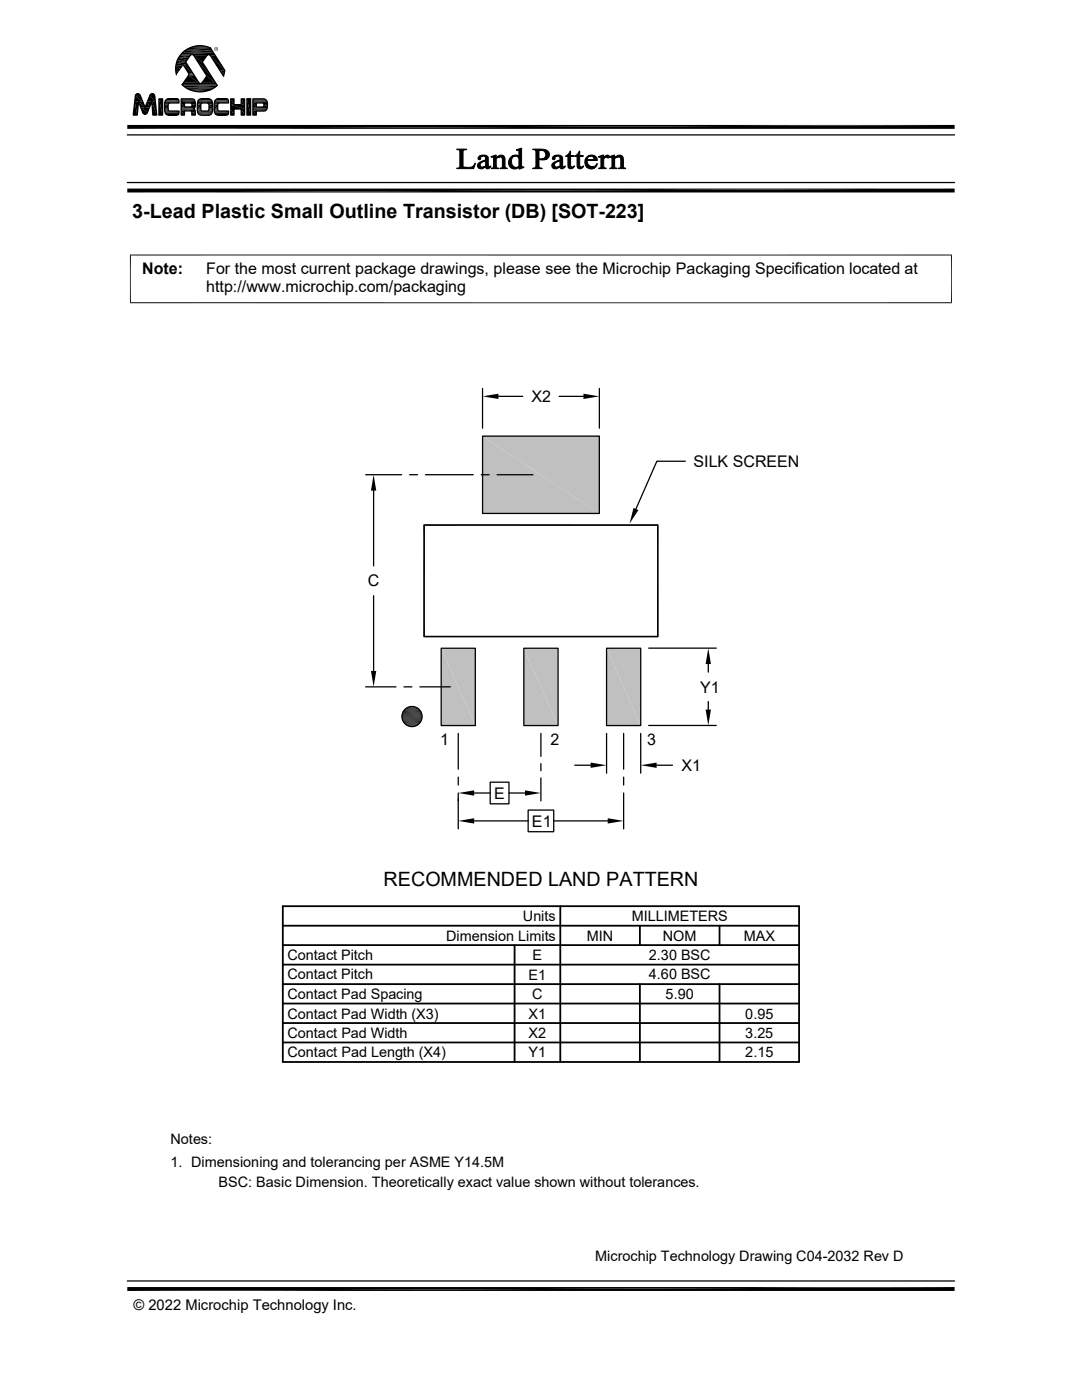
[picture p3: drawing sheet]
<svg xmlns="http://www.w3.org/2000/svg" width="216mm" height="279mm" viewBox="0 0 216 279" stroke-linecap="round" stroke-linejoin="round" font-family="sans-serif">
<g fill="#c0c0c0">
<path d="M96.3 87l23.3 15.5h-23.3z"/>
<path d="M96.3 87h23.3v15.5z"/>
<path d="M121 129.4l6.8 15.4h-6.8z"/>
<path d="M121 129.4h6.8v15.4z"/>
<path d="M104.5 129.4l6.9 15.4h-6.9z"/>
<path d="M104.5 129.4h6.9v15.4z"/>
<path d="M88 129.4l6.8 15.4h-6.8z"/>
<path d="M88 129.4h6.8v15.4z"/>
</g>
<g fill="none" stroke="#000" stroke-width=".25">
<path d="M27.1 18.9l-.5 4.1h.8l.2-2.7 .9 2.1a.49 .49 0 0 0 .4 .4 .49 .49 0 0 0 .5-.3M27.5 18.7l.5 .4 1 2.3 .9-2.4a.5 .5 0 0 1 .5-.3 .5 .5 0 0 1 .5 .4l.4 3.9h-.8l-.2-2.8-.9 2.2M27.5 18.7l-.4 .2M31.7 19.7h.7v3.3h-.7zM36.2 19.7h2.3a1.17 1.17 0 0 1 .4 1.6l-.3 .4 .3 .2 .1 1.1h-.7v-.6l-.2-.3h-1.3v.9h-.6zM36.3 16.9l.1 .1M36.4 17l1.6 1M36.6 13l1.1 1.8-1.4 2.1M38.1 18a5.1 5.1 0 0 0 3.7 0M38.7 11l2.6 4.2-1.2 1.5-.4-.2-2.7-4.1 1-1.4 .3-.1 .4 .2M42 9.5l2.8 4.6-.2 1.1-2.6-4.1-.4-.2-.3 .2-.9 1.3 2.9 4.7-1.5 .9M42 9.6a4.8 4.8 0 0 0-5.1 .5 4.8 4.8 0 0 0-1.7 4.8"/>
<path d="M46 19.7h.7v1.2h1.4v-1.2h.7v3.3h-.7v-1.2h-1.4v1.2h-.7zM49.3 19.7h.7v3.3h-.7zM49.3 19.7h.7M50.5 19.7h2a.99 .99 0 0 1 .9 1.4 .81 .81 0 0 1-.7 1.1h-1.6v.8h-.6zM25.4 36.4h165.1M25.4 26.9h165.1M33 20.2l.6-.5h1.6a.57 .57 0 0 1 .5 .3 .57 .57 0 0 1 0 .6h-2l-.2 .4v.7l.1 .3 .2 .2h1.9a.62 .62 0 0 1-.1 .6 .62 .62 0 0 1-.6 .2h-1.2a.94 .94 0 0 1-.9-1.2l.1-1.6M36.8 21.3v-.7h1.3l.2 .1-.1 .6h-1.4M40.2 20.6h1.2l.2 .1 .1 1-.1 .4h-1.4l-.1-1.1zM42.3 20.2l-.3-.3-.4-.2h-1.5a.88 .88 0 0 0-.7 1.1v1a.96 .96 0 0 0 .9 1.2h1.1a.94 .94 0 0 0 1-1.2l-.1-1.6M42.9 20.2l.6-.5h1.6a.56 .56 0 0 1 .5 .9h-2l-.2 .4v.7l.1 .3 .2 .2h1.9a.62 .62 0 0 1-.1 .6 .62 .62 0 0 1-.6 .2h-1.2a.94 .94 0 0 1-1-1.2l.2-1.6M51.1 20.6h1.4l.1 .1v.5l-.1 .2h-1.4z"/>
<path d="M96.3 77.5v7.9M99.5 79.1h4.8M111.6 79.1h4.8M119.6 77.5v7.9M73 94.7h7.1M74.5 97.9v15M81.7 94.7h1.6M84.9 94.7h9.5M96 94.7h1.6M96.3 87h23.3v15.5h-23.3zM99.2 94.7h7.1M136.8 92.1h-5.7l-4.2 9.5"/>
<path d="M74.5 118.9v15M84.6 104.8h46.7v22.2h-46.7zM73 137.1h6M80.6 137.1h1.6M83.8 137.1h6.1M88 129.4h6.8v15.4h-6.8zM104.5 129.4h6.9v15.4h-6.9zM121 129.4h6.8v15.4h-6.8zM129.4 129.3h13.5M141.3 132.5v1.6M141.3 140v1.6M91.4 146.4v7.1"/>
<path d="M91.4 155.1v1.6M91.4 158.3v7.1M94.6 158.3h3.2M97.8 156.1h3.8v4.3h-3.8zM101.6 158.3h3.2M107.9 146.4v4.6M107.9 152.4v1.4M107.9 155.3v4.6M114.7 152.7h3.2M121 146.4v7.9M124.4 146.4v7.1M124.4 155.1v1.6"/>
<path d="M124.4 158.3v7.1M127.8 146.4v7.9M129.4 144.8h13.5M131 152.7h3.2M94.6 163.8h10.8M105.4 161.7h5.1v4.3h-5.1zM110.5 163.8h10.8M25.4 255.7h165.1"/>
<circle cx="82.2" cy="143" r="2.01"/>
</g>
<g fill="#000" stroke="#000" stroke-width=".2">
<path d="M98 31.3h.3zM103.1 29.9l.2 .1zM119.4 31.3h.3zM121.6 31.3h.3z"/>
<path d="M91.1 29.8h2v.1a.56 .56 0 0 0-.7 .3v3l.2 .2h.4h-1.3l.1-3.1a.43 .43 0 0 0-.7-.4z" fill-rule="evenodd"/>
<path d="M91.1 33.5l3-.2 .8-.7-.4 1.1h-3.4z" fill-rule="evenodd"/>
<path d="M95.5 31.3l.3-.2h.6l-.5 .2v.3a.3 .3 0 0 1-.4 .2 .3 .3 0 0 1 0-.5z" fill-rule="evenodd"/>
<path d="M95.4 32.6l.9-.5h.6l-.5 .2a.54 .54 0 0 0-.6 .5 .54 .54 0 0 0 .5 .6h.5a.77 .77 0 0 1-1.1 .3 .77 .77 0 0 1-.3-1.1z" fill-rule="evenodd"/>
<path d="M95.8 31.1l.8-.2 .7 .3 .1 .3 .1 1.7 .3 .2a.48 .48 0 0 1-.5 .3 .48 .48 0 0 1-.4-.4l-.2-.1 .2-.1v-1h-.4a.47 .47 0 0 0 .4-.4 .47 .47 0 0 0-.2-.5z" fill-rule="evenodd"/>
<path d="M96.3 33.4l.6-.1z" fill-rule="evenodd"/>
<path d="M97.6 33.3l.3-.2-.1 .3z" fill-rule="evenodd"/>
<path d="M98 31.3l1-.4v.6h-.5z" fill-rule="evenodd"/>
<path d="M98.5 31.5l1.3-.2-.8 .4v1.4a.39 .39 0 0 0 .1 .4 .39 .39 0 0 0 .4 0v.2h-1.5l.5-.4z" fill-rule="evenodd"/>
<path d="M99.3 31.3a.83 .83 0 0 1 .9-.3 .83 .83 0 0 1 .6 .7v1.6l.4 .4h-1.4l.3-.2 .1-.2v-1.7l-.2-.3z" fill-rule="evenodd"/>
<path d="M102 31.2l.3-.1h.6a1.19 1.19 0 0 0-.8 1.2 1.19 1.19 0 0 0 .9 1.1h-1.1l-.4-.6a1.56 1.56 0 0 1 .5-1.6z" fill-rule="evenodd"/>
<path d="M102.3 31.1l.7-.2 .5 .3z" fill-rule="evenodd"/>
<path d="M103.1 29.9l1-.3v3.4l.2 .4h-.8a1.2 1.2 0 0 1-1.6 0h1.1l.5-.3v-1.4l-.3-.5h.3v-1.1z" fill-rule="evenodd"/>
<path d="M103.5 33.4h1.1l-1.1 .3z" fill-rule="evenodd"/>
<path d="M106.8 30h1.2l-.5 .1v1.6l1.6 .1h-1.6l.1 1.6 .6 .3h-1.9l.5-.3 .1-.3z" fill-rule="evenodd"/>
<path d="M106.3 29.8h1.6a1.29 1.29 0 0 1 1.7 1.4l-.5 .5h-1a.86 .86 0 0 0 .8-.7 .86 .86 0 0 0-.5-.9l-1.6-.1z" fill-rule="evenodd"/>
<path d="M107.5 31.8h1.4z" fill-rule="evenodd"/>
<path d="M110.4 31.2l.2-.1h.6a.42 .42 0 0 0-.5 .6 .33 .33 0 0 1-.5 0 .33 .33 0 0 1 .2-.5z" fill-rule="evenodd"/>
<path d="M110.3 32.6l.8-.5h.6l-.3 .1a.69 .69 0 0 0-.6 1l.8 .2a.77 .77 0 0 1-1 .3 .77 .77 0 0 1-.3-1.1z" fill-rule="evenodd"/>
<path d="M110.6 31.1l.5-.1a.87 .87 0 0 1 1.2 .6v1.6l.4 .2a.48 .48 0 0 1-.5 .3 .48 .48 0 0 1-.5-.4l-.2-.1 .2-.1v-1h-.4a.46 .46 0 0 0 .4-.4 .46 .46 0 0 0-.2-.5z" fill-rule="evenodd"/>
<path d="M111.1 33.4l.6-.1z" fill-rule="evenodd"/>
<path d="M112.4 33.3l.4-.2-.1 .3z" fill-rule="evenodd"/>
<path d="M113.7 30.2h.2v.8h.6v.2h-.6v1.9l.3 .3h-.8l-.1-2.2-.4-.1 .6-.4z" fill-rule="evenodd"/>
<path d="M113.4 33.4l.9-.1 .3-.2-.2 .4-.4 .2z" fill-rule="evenodd"/>
<path d="M115.6 30.2l.1 .8h.7v.2h-.7v1.7l.1 .4 .2 .1h-.8l-.1-2.2-.4-.1 .6-.4z" fill-rule="evenodd"/>
<path d="M115.2 33.4l.9-.1 .4-.2-.1 .3a.65 .65 0 0 1-1.2 0z" fill-rule="evenodd"/>
<path d="M117 31.4l.4-.3 .5 .1-.5 .1-.2 .6h-.4z" fill-rule="evenodd"/>
<path d="M117.4 31.1a1.23 1.23 0 0 1 1.7 .5l.1 .4h-2a1.09 1.09 0 0 0 1 1.3h-1.2l-.3-.6 .1-.8h1.7a.62 .62 0 0 0-.6-.7z" fill-rule="evenodd"/>
<path d="M117 33.3h1.2a.88 .88 0 0 0 .9-.7 1.16 1.16 0 0 1-.8 1.1 1.16 1.16 0 0 1-1.3-.4z" fill-rule="evenodd"/>
<path d="M119.4 31.3l1.1-.4v.6h.1l-.1 .3v1.5l.5 .4h-1.5l.4-.4v-1.8z" fill-rule="evenodd"/>
<path d="M120.6 31.3h.3l-.4 .2z" fill-rule="evenodd"/>
<path d="M120.6 31.3a.5 .5 0 0 1 .6-.4 .5 .5 0 0 1 .4 .5l-.3 .1z" fill-rule="evenodd"/>
<path d="M121.6 31.3l1-.4v.6h-.5z" fill-rule="evenodd"/>
<path d="M122.1 31.5l1.3-.2-.8 .4 .1 1.6 .4 .4h-1.4l.4-.4z" fill-rule="evenodd"/>
<path d="M122.9 31.3a.84 .84 0 0 1 .9-.3 .84 .84 0 0 1 .6 .9v1.4l.4 .4h-1.4l.3-.2 .2-.2-.1-1.7-.2-.3z" fill-rule="evenodd"/>
</g>
<g fill="#000">
<path d="M27 19.1l1 .1h-1zM27 19.1h1v.1zM27 19.2l1.5 1.1h-1.6zM27 19.2h1l.5 1.1zM27 19.1h1zM27.1 19h.9zM27.1 19l.9 .1zM27.1 18.9h.8zM27.1 18.9l.8 .1zM27.2 18.8l.7 .1zM27.2 18.8h.6zM27.2 18.8h.5z"/>
<path d="M27.3 18.7l.4 .1zM27.3 18.7h.4zM27.4 18.7h.2zM27.4 18.7h.3zM27.5 18.7h.1zM29.9 19.1l1.1 1.1h-1.6zM29.9 19.1h1l.1 1.1zM29.9 19.1h1zM29.9 19l1 .1zM29.9 19h.9zM30 19h.8zM30 18.9h.8z"/>
<path d="M30 18.9l.8 .1zM30.1 18.8l.7 .1zM30.1 18.8h.6zM30.1 18.8h.5zM30.2 18.7l.4 .1zM30.2 18.7h.4zM30.2 18.7h.3zM30.3 18.7h.2zM31.7 19.7l.7 3.3h-.7zM31.7 19.7h.7v3.3zM33.5 19.7h2zM33.5 19.7h1.9z"/>
<path d="M33.5 19.7h1.8zM33.6 19.7h1.7zM35 13.8l.6 .6h-.5zM35 13.8h1l-.4 .6zM35.1 13.2l.9 .6h-1zM35.1 13.2h1.4l-.5 .6zM35.1 14.4l.1 .5zM35.1 14.4h.5l-.4 .5zM35.1 13l1.4 .2h-1.4zM35.1 13h1.5l-.1 .2zM35.3 12.4l1.9 .2h-2zM35.3 12.4h1.7l.2 .2z"/>
<path d="M35.4 12l1.6 .4h-1.7zM35.4 12h1.9l-.3 .4zM35.6 11.5l1.7 .5h-1.9zM35.6 11.5h2.1l-.4 .5zM36.6 13l1.9 1.6h-.9zM36.6 13h.8l1.1 1.6zM37.6 15.1l2.1 1.4h-3.1zM37.6 15.1h1.2l.9 1.4zM37.6 14.6l.9 .1zM37.7 14.7h.9zM37.7 15l1.1 .1zM37.7 14.7l.9 .1z"/>
<path d="M37.7 14.9l1 .1zM37.7 14.8l1 .1zM37.7 14.9h1zM38.7 11.1l1.7 1.3h-.9zM38.7 11.1h2.6l-.9 1.3zM38.7 18.2l1.9 .1zM39 9.2h1.8zM39.3 18.3h1.3zM39.5 12.4l2.6 2.8h-.8zM39.5 12.4h.9l1.7 2.8zM39 9.2h1.7zM39.6 9.1l1.1 .1z"/>
<path d="M39.6 9.1h.6zM39.9 19.7l2 .1zM39.9 19.7h2zM40 19.7h1.9zM40 19.7h1.8zM40.1 19.7h1.7zM40.1 19.7h1.6zM41.3 15.2l1.7 1.3h-2.7zM41.3 15.2h.8l.9 1.3zM41.6 10.9h1.2zM41.7 10.9h1.2zM41.8 10.9l1.1 .1z"/>
<path d="M41.9 11h1zM41.9 11l1 .1zM42 11.1l2.9 3h-1zM42 11.1h.9l2 3zM42.8 9.8v.1zM42.8 9.7v.1zM42.8 9.9l.1 .2zM42.9 9.5l-.1 .2zM42.9 9.7l-.1 .1zM42.9 9.9v.2zM42.9 10.1h.1zM42.8 9.7l.1-.1z"/>
<path d="M42.9 10l.1 .1zM42.9 9.5h.1zM43 10.1l.1 .1zM43 9.4l.1 .1zM43.1 10.1h.2zM43.1 9.4l.2 .1zM43.3 10.1h.1zM43.3 19.7h2zM43.3 9.4v.2zM43.4 9.9l-.1 .1zM43.4 19.7h1.9zM43.4 19.7h1.8z"/>
<path d="M43.3 9.6l.1 .1zM43.3 10l.2-.1zM43.4 9.8v.1zM43.4 9.7v.1zM43.5 19.7h1.7zM43.4 9.5l.1 .2zM43.4 9.9l.1-.1zM43.5 9.7l-.1 .1zM43.9 14.1l.9 .5h-.6zM43.9 14.1h1l-.1 .5zM44.2 14.6l.4 .6zM44.2 14.6h.6l-.2 .6z"/>
<path d="M46 19.7l.7 1.2h-.7zM46 19.7h.7v1.2zM48.1 19.7l.7 1.2h-.7zM48.1 19.7h.7v1.2zM49.3 19.7l.7 3.3h-.7zM49.3 19.7h.7v3.3zM26.9 20.3h.7zM26.9 20.3l.5 2.7h-.8zM26.9 20.3h.7l-.2 2.7zM27.6 20.3h.9zM27.6 20.3l1.4 1.1h-.9zM27.6 20.3h.9l.5 1.1z"/>
<path d="M28.1 21.4l1.3 1h-.9zM28.1 21.4h1.7l-.4 1zM28.5 22.4h.9zM28.5 22.4l.9 .1zM28.5 22.5h.9zM28.5 22.5l.8 .1zM28.6 22.6h.7zM28.6 22.6l.7 .1zM28.6 22.7h.7zM28.6 22.7h.6zM28.7 22.7h.5zM28.7 22.7l.4 .1z"/>
<path d="M28.8 22.8h.3zM28.8 22.8h.2zM28.9 22.8h.1zM29.4 20.2l.4 1.2h-.8zM29.4 20.2h.9l-.5 1.2zM30.3 20.2l1 2.8h-.8zM30.3 20.2h.7l.3 2.8zM32.9 20.7l.7 .1zM32.9 20.7h.7zM32.9 20.8h.7zM32.9 20.8l.6 .2h-.6zM32.9 20.8h.7l-.1 .2z"/>
<path d="M32.9 21l.6 .7h-.6zM32.9 21h.6v.7zM32.9 21.7l.7 .1h-.7zM32.9 21.7h.6l.1 .1zM32.9 21.8h.7zM32.9 21.8l.7 .1zM32.9 21.9l.7 .1zM32.9 22h.7zM32.9 20.6h1zM32.9 20.6h.9zM32.9 20.6h.8zM32.9 20.6l.7 .1z"/>
<path d="M32.9 22l.8 .1zM32.9 22.1h.8zM32.9 22.1h.9zM32.9 22.1l.9 .1zM33.4 22.9l2 .1zM33.5 23h1.7zM33.5 23h1.9zM33.6 23h1.6zM33.6 23h1.4zM36.2 20.6l.6 .7h-.6zM36.2 20.6h.6v.7zM36.2 22.1l.6 .9h-.6z"/>
<path d="M36.2 22.1h.6v.9zM38.1 20.6h.8zM38.1 22.1h.8zM38.1 20.6h.9zM38.1 21.3h.8zM38.1 22.1l.8 .1zM38.2 22.2h.7zM38.2 20.6h.8zM38.2 21.3h.7zM38.2 22.2l.7 .1zM38.2 20.6l.8 .1zM38.2 21.2l.7 .1z"/>
<path d="M38.2 22.3l.7 .1zM38.3 20.7h.7zM38.2 21.2h.7zM38.3 21.2h.6zM38.3 22.4h.7zM38.3 22.4l.7 .6h-.7zM38.3 22.4h.7v.6zM38.3 20.7l.7 .1zM38.3 20.8l.7 .1zM38.3 21.1l.6 .1zM38.3 20.9l.7 .1h-.7zM38.3 20.9h.7v.1z"/>
<path d="M38.3 21l.7 .1zM38.3 21.1h.6zM38.3 21.1h.7zM39.4 20.7l.7 .1zM39.4 20.7h.7zM39.4 20.8h.7zM39.4 20.8l.7 .2h-.7zM39.4 20.8h.7v.2zM39.4 21l.7 .7h-.7zM39.4 21h.7v.7zM39.4 21.7l.7 .1h-.7zM39.4 21.7h.7v.1z"/>
<path d="M39.4 21.8h.7zM39.4 21.8l.7 .1zM39.4 21.9l.7 .1zM39.4 22h.8zM39.4 20.6h1zM39.4 20.6h.9zM39.4 20.6h.8zM39.4 20.6l.8 .1zM39.4 20.7h.8zM39.4 22l.8 .1zM39.4 22.1h.8zM39.4 22.1h.9z"/>
<path d="M39.4 22.1l1 .1zM39.9 22.9l1.8 .1zM39.9 22.9h2zM40.1 23h1.3zM40.1 23h1.6zM41.3 20.6h1.1zM41.4 20.6h1zM41.5 20.6h.9zM41.4 22.2h1zM41.5 22.1h.9zM41.6 20.6l.8 .1zM41.6 22.1h.8z"/>
<path d="M41.6 20.7h.8zM41.6 22l.8 .1zM41.6 20.7l.8 .1zM41.7 20.8h.7zM41.7 22h.7zM41.7 20.8l.7 .2h-.7zM41.7 20.8h.7v.2zM41.7 21.8h.7zM41.7 21.8l.7 .1zM41.7 21.9l.7 .1zM41.7 21.9h.7zM41.7 21l.7 .7h-.7z"/>
<path d="M41.7 21h.7v.7zM41.7 21.7l.7 .1h-.7zM41.7 21.7h.7v.1zM42.7 20.7l.8 .1zM42.7 20.7h.8zM42.7 20.8h.8zM42.7 20.8l.7 .2h-.7zM42.7 20.8h.8l-.1 .2zM42.7 21l.7 .7h-.7zM42.7 21h.7v.7zM42.7 21.7l.8 .1h-.8zM42.7 21.7h.7l.1 .1z"/>
<path d="M42.7 21.8h.8zM42.7 21.8l.8 .1zM42.7 21.9l.8 .1zM42.8 20.6h1zM42.8 20.6h.9zM42.8 20.6h.8zM42.8 20.6l.7 .1zM42.8 20.7h.7zM42.8 22h.7zM42.8 22l.8 .1zM42.8 22.1h.8zM42.8 22.1l.9 .1z"/>
<path d="M43.3 22.9l2 .1zM43.4 23h1.7zM43.4 23h1.9zM43.5 23h1.6zM43.5 23h1.4zM46 20.9l2.8 .9h-2.8zM46 20.9h2.8v.9zM46 21.8l.7 1.2h-.7zM46 21.8h.7v1.2zM48.1 21.8l.7 1.2h-.7zM48.1 21.8h.7v1.2zM50.5 20.6l.6 .8h-.6z"/>
<path d="M50.5 20.6h.6v.8zM50.5 22.2l.6 .8h-.6zM50.5 22.2h.6v.8zM52.4 20.6h.9zM52.5 20.6h.8zM52.5 21.4h.8zM52.5 21.3l.8 .1zM52.5 21.3h.8zM52.6 20.6h.7zM52.6 21.3h.7zM52.6 20.6l.7 .1zM52.6 21.2l.7 .1z"/>
<path d="M52.6 20.7h.8zM52.6 20.7l.8 .1h-.7zM52.6 20.7h.8v.1zM52.6 21.1h.7zM52.6 21.1h.8zM52.6 21.1l.7 .1zM52.6 21.2h.7zM52.7 20.8l.7 .3h-.7zM52.7 20.8h.7v.3zM52.7 21.1h.7zM25.4 38.4l165.1-.8v.8zM25.4 37.6h165.1l-165.1 .8z"/>
<path d="M25.4 25.7l165.1-.8v.8zM25.4 24.9h165.1l-165.1 .8zM96.3 79.1l3.2-.5v1zM116.4 78.6l3.2 .5-3.2 .5zM74.5 94.7l.6 3.2h-1.1zM126.4 101.4l1 .4-1.8 2.7zM74 133.9h1.1l-.6 3.2zM141.3 129.3l.6 3.2h-1.1zM81.2 144.8h1.9zM81.4 141.2h1.8zM81.4 144.8l1.4 .1zM81.4 144.8h1.7z"/>
<path d="M81.4 141.2h1.7zM81.6 141.1l1.5 .1zM81.6 144.9l1.1 .1zM81.6 144.9h1.2zM81.6 141.1h1.2zM81.8 141l1 .1zM81.8 145h.6zM81.8 145h.9zM81.8 141h.9zM81.9 141h.8zM81.9 145h.5zM81.9 141h.5z"/>
<path d="M91.4 158.3l3.2-.6v1.1zM104.8 157.7l3.1 .6-3.1 .5zM117.9 152.2l3.1 .5-3.1 .5zM127.8 152.7l3.2-.5v1zM140.8 141.6h1.1l-.6 3.2zM91.4 163.8l3.2-.5v1.1zM121.3 163.3l3.1 .5-3.1 .6zM25.4 257.6l165.1-.7v.7zM25.4 256.9h165.1l-165.1 .7z"/>
</g>
<g fill="none" stroke="#000" stroke-width=".36">
<path d="M56.4 184.7h103M56.4 180.8h103v31.1h-103zM56.4 188.6h103M56.4 192.5h103M56.4 196.4h103M102.7 188.6v23.3M111.8 180.8v31.1M127.7 184.7v3.9M127.7 196.4v15.5M143.6 184.7v3.9M143.6 196.4v15.5M56.4 200.3h103"/>
<path d="M56.4 204.2h103M56.4 208h103"/>
</g>
<g fill="none" stroke="#000" stroke-width=".2">
<path d="M33 20h2.7M33.1 19.9h2.6M33.1 19.9h2.5M33.2 19.9h2.4M33.3 19.8h2.3M33.4 19.8h2.1M35.9 11h2.1M36 11h2M36.2 19.7l2.4 .1M36.2 19.8h2.5M36.2 19.9h2.6M36.3 16.9h7"/>
<path d="M36.4 17h6.9M36.5 16.7h6.6M36.5 16.6h3.3M36.6 16.5h3.1M36.9 17.4h6M37.5 17.7h4.9M37.8 9.5h4.2M37.9 9.4h4M38.2 10.9h-2.2M38.4 9.3h3M38.4 9.2h2.9M38.4 10.9h3.2"/>
<path d="M38.5 11h2.9M38.6 11h2.7M38.7 11.1h2.6M38.7 18.3h2.5M39.6 20h2.6M39.6 19.9h2.6M39.7 19.8h2.4M39.8 19.8h2.2M39.9 19.8h2M40.2 16.6h2.9M40.3 16.6h2.7M42.8 10.9h-6.8"/>
<path d="M42.9 20h2.7M43 19.9h2.6M43 19.9h2.5M43.1 19.9h2.4M43.1 19.8h2.4M43.2 19.8h2.2M50.5 19.7l2.4 .1M50.5 19.8h2.5M50.5 19.9h2.6M50.5 20h2.7M32.9 20.5h2.8M32.9 22.2h2.8"/>
<path d="M32.9 22.3h2.8M32.9 20.4h2.8M32.9 20.3h2.8M32.9 22.4h2.8M32.9 22.5h2.8M32.9 20.2h2.8M33 20.1h2.7M33 22.6h2.7M33 22.7h2.7M33.1 22.8h2.6M33.3 22.9h2.3M33.3 22.9h2.2"/>
<path d="M35.6 22.8l-2.4 .1M36.2 20.1h2.7M36.2 20.2h2.7M36.2 21.4h2.7M36.2 21.5h2.7M36.2 21.6h2.6M36.2 21.7h2.4M36.2 21.7h2.5M36.2 21.8h2.6M36.2 21.9h2.7M36.2 22h2.7M36.2 22.1h2.7"/>
<path d="M38.7 21.6l-2.5 .1M39.4 20.5h3M39.4 22.2h3M39.4 20.4h3M39.4 22.4h3M39.4 22.5h2.9M39.4 20.2h3M39.5 22.6h2.8M39.5 20.1h2.8M39.5 22.7h2.7M39.6 22.8h2.6M39.7 22.9h2.4"/>
<path d="M39.8 22.9h2.2M42.8 22.2h2.8M42.8 20.5h2.8M42.8 20.4h2.8M42.8 22.3h2.8M42.8 20.3h2.8M42.8 22.4h2.8M42.8 22.5h2.8M42.8 20.2h2.8M42.9 22.6h2.7M42.9 20.1h2.7M42.9 22.7h2.7"/>
<path d="M43 22.8h2.6M43.2 22.9h2.2M45.5 22.8l-2.4 .1M50.5 20.1h2.7M50.5 20.2h2.8M50.5 20.4h2.8M50.5 20.5h2.8M50.5 21.4h2.8M50.5 21.7h2.8M50.5 21.8h2.8M50.5 22h2.7M50.5 22h2.6"/>
<path d="M50.5 22.1h2.5M50.5 22.1h2.4M26 50.8v9.7M189.9 50.8v9.7M189.9 50.9h-164M25.9 60.4h164M80.2 142.7h4M80.2 142.9h4M80.2 143.1h4M80.2 143.3h4M80.2 143.5h4M80.2 142.5h4"/>
<path d="M80.3 142.3h3.9M80.3 143.7h3.9M80.3 143.8h3.8M80.3 142.2h3.8M80.4 144h3.6M80.4 142h3.6M80.5 141.8h3.4M80.5 144.2h3.4M80.6 144.3h3.2M80.6 141.7h3.2M80.8 144.5h2.9M80.8 141.5h2.9"/>
<path d="M80.9 144.6h2.6M80.9 141.4h2.6M81 141.3h2.4M81 144.7h2.4M81.2 141.2h2M81.2 144.8h2"/>
</g>
<path d="M37.3 9.7h4.8M37.5 17.9h4.9M50.5 21.5h2.8" fill="none" stroke="#000" stroke-width=".23"/>
<path d="M36.1 10.7h6.7M36.5 17.2h6.8M36.9 9.9h5.4" fill="none" stroke="#000" stroke-width=".34"/>
<path d="M36.4 10.3h6.2" fill="none" stroke="#000" stroke-width=".4"/>
<path d="M35.1 12.8h2.3M35.6 11.3h2.4" fill="none" stroke="#000" stroke-width=".42"/>
<path d="M36.3 16.8h6.9M38 18.1h3.8M36.2 20.4h2.7" fill="none" stroke="#000" stroke-width=".21"/>
<path d="M37 17.6h5.9" fill="none" stroke="#000" stroke-width=".3"/>
<path d="M84.5 104.8h46.9M84.6 104.6v22.6M131.2 104.6v22.6M131.4 127h-46.9" fill="none" stroke="#000" stroke-width=".28"/>
<g font-size="3.9">
<text x="26.4" y="43.5">3-Lead Plastic Small Outline Transistor (DB) [SOT-223]</text>
<text x="76.5" y="176.7">RECOMMENDED LAND PATTERN</text>
</g>
<g font-size="3.2">
<text x="28.4" y="54.7">Note:</text>
<text x="41.1" y="58.3">http://www.microchip.com/packaging</text>
<text x="41.1" y="54.7">For the most current package drawings, please see the Microchip Packaging Specification located at</text>
<text x="106.1" y="80.2">X2</text>
<text x="138.4" y="93.2">SILK SCREEN</text>
<text x="73.4" y="117">C</text>
<text x="139.7" y="138.2">Y1</text>
<text x="87.8" y="148.7">1</text>
<text x="109.8" y="148.7">2</text>
<text x="129.2" y="148.7">3</text>
<text x="136" y="153.9">X1</text>
<text x="98.6" y="159.4">E</text>
<text x="106.2" y="165">E1</text>
</g>
<g font-size="2.9">
<text x="104.3" y="183.8">Units</text>
<text x="126" y="183.8">MILLIMETERS</text>
<text x="57.3" y="191.6">Contact Pitch</text>
<text x="89" y="187.7">Dimension Limits</text>
<text x="106.3" y="191.6">E</text>
<text x="117.1" y="187.7">MIN</text>
<text x="129.5" y="191.6">2.30 BSC</text>
<text x="132.3" y="187.7">NOM</text>
<text x="148.4" y="187.7">MAX</text>
<text x="57.3" y="195.5">Contact Pitch</text>
<text x="105.5" y="195.5">E1</text>
<text x="129.5" y="195.5">4.60 BSC</text>
<text x="57.3" y="203.3">Contact Pad Width (X3)</text>
<text x="57.3" y="199.4">Contact Pad Spacing</text>
<text x="105.5" y="203.3">X1</text>
<text x="106.2" y="199.4">C</text>
<text x="132.8" y="199.4">5.90</text>
<text x="148.7" y="203.3">0.95</text>
<text x="57.3" y="207.1">Contact Pad Width</text>
<text x="105.5" y="207.1">X2</text>
<text x="148.7" y="207.1">3.25</text>
<text x="57.3" y="211">Contact Pad Length (X4)</text>
<text x="105.5" y="211">Y1</text>
<text x="148.7" y="211">2.15</text>
<text x="34" y="228.3">Notes:</text>
<text x="34" y="232.9">1. Dimensioning and tolerancing per ASME Y14.5M</text>
<text x="43.6" y="237">BSC: Basic Dimension. Theoretically exact value shown without tolerances.</text>
<text x="118.8" y="251.7">Microchip Technology Drawing C04-2032 Rev D</text>
<text x="26.6" y="261.3">© 2022 Microchip Technology Inc.</text>
</g>
<text font-size=".6" x="43" y="10">R</text>
</svg>
